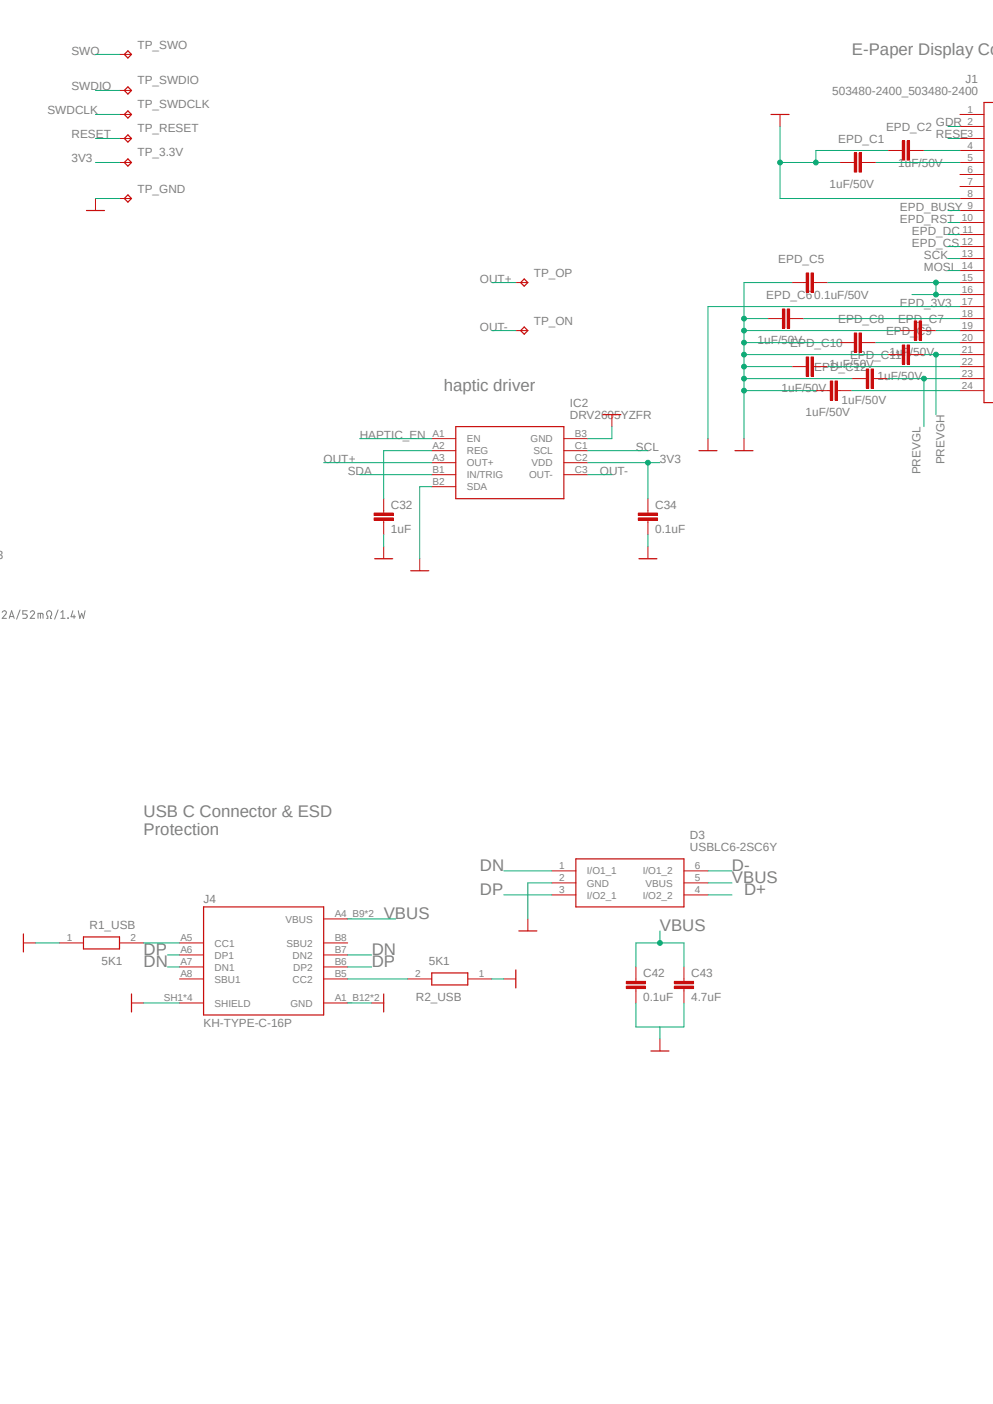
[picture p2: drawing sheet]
<svg xmlns="http://www.w3.org/2000/svg" width="210mm" height="297mm" viewBox="0 0 210 297" stroke-linecap="round" stroke-linejoin="round" font-family="sans-serif">
<path d="M102.1 -.1l-102.2 89.1M107.8 -.1l102.1 89.1" fill="none" stroke="#fff" stroke-width=".21"/>
<g fill="none" stroke="#808080" stroke-width=".21">
<path d="M.5 129.5a.44 .44 0 0 1 .6-.3 .44 .44 0 0 1 .1 .7l-.7 .9h.9M1.9 130.8l.6-1.6 .5 1.6M2.1 130.4h.8M4.2 129l-.7 2M5.8 129.2h-1v.7l.7 .1 .3 .3-.3 .5h-.7M6.4 129.5a.45 .45 0 0 1 .6-.3 .45 .45 0 0 1 .2 .7l-.8 .9h.9M8 130.8v-1h1l.1 1M8.6 129.8v1M9.9 130.8h.2v-.4a.62 .62 0 0 1-.2-1 .62 .62 0 0 1 1 0 .62 .62 0 0 1-.2 1v.4h.2M12.3 129l-.7 2M12.9 130.8h.9M12.9 129.5l.4-.3v1.6"/>
<path d="M14.4 130.7v.1zM15.4 129.2l-.4 1.3h1M15.7 130.1v.7M16.6 129.2l.3 1.6 .4-1 .4 1 .3-1.6"/>
</g>
<path d="M134.5 207.1v.5M134.5 209.1v.5" fill="none" stroke="#c90d0c" stroke-width=".21"/>
<path d="M132.5 208.6h4v.5h-4z" fill-rule="evenodd" fill="#c90d0c"/>
<path d="M132.5 208.6h4v.5h-4z" fill="none" stroke="#c90d0c" stroke-width=".21"/>
<path d="M132.5 207.6h4v.5h-4z" fill-rule="evenodd" fill="#c90d0c"/>
<path d="M132.5 207.6h4v.5h-4zM134.5 204.6v2.5M134.5 209.6v2.6M144.7 207.1v.5M144.7 209.1v.5" fill="none" stroke="#c90d0c" stroke-width=".21"/>
<path d="M142.6 208.6h4.1v.5h-4.1z" fill-rule="evenodd" fill="#c90d0c"/>
<path d="M142.6 208.6h4.1v.5h-4.1z" fill="none" stroke="#c90d0c" stroke-width=".21"/>
<path d="M142.6 207.6h4.1v.5h-4.1z" fill-rule="evenodd" fill="#c90d0c"/>
<g fill="none" stroke="#c90d0c" stroke-width=".21">
<path d="M25.3 11.5h2.5M25.3 19.1h2.5M25.3 24.2h2.5M25.3 29.3h2.5M25.3 34.4h2.5M20.2 42v2.5M25.3 42h2.5M91.3 92.8h5.1M91.3 95.3h5.1M91.3 97.9h5.1M119.3 92.8h5M119.3 95.3h5"/>
<path d="M119.3 97.9h5M81.2 108v.5M81.2 110.1v.5M91.3 100.4h5.1M91.3 103h5.1M119.3 100.4h5M142.6 207.6h4.1v.5h-4.1zM144.7 204.6v2.5M144.7 209.6v2.6"/>
</g>
<path d="M27.1 10.8l.7 .7-.7 .8-.8-.8zM27.1 18.4l.7 .7-.7 .8-.8-.8zM27.1 23.5l.7 .7-.7 .8-.8-.8zM27.1 28.5l.7 .8-.7 .8-.8-.8zM27.1 33.6l.7 .8-.7 .7-.8-.7zM18.3 44.5h3.8M27.1 41.2l.7 .8-.7 .8-.8-.8zM96.4 90.3h22.9v15.2h-22.9z" fill="none" stroke="#c90d0c" stroke-width=".25"/>
<path d="M79.1 109.6h4.1v.5h-4.1z" fill-rule="evenodd" fill="#c90d0c"/>
<path d="M79.1 109.6h4.1v.5h-4.1z" fill="none" stroke="#c90d0c" stroke-width=".21"/>
<path d="M79.1 108.5h4.1v.6h-4.1z" fill-rule="evenodd" fill="#c90d0c"/>
<path d="M79.1 108.5h4.1v.6h-4.1zM81.2 105.5v2.5M81.2 110.6v2.5M137 108v.5M137 110.1v.5" fill="none" stroke="#c90d0c" stroke-width=".21"/>
<path d="M135 109.6h4.1v.5h-4.1z" fill-rule="evenodd" fill="#c90d0c"/>
<path d="M135 109.6h4.1v.5h-4.1z" fill="none" stroke="#c90d0c" stroke-width=".21"/>
<path d="M135 108.5h4.1v.6h-4.1z" fill-rule="evenodd" fill="#c90d0c"/>
<g fill="none" stroke="#c90d0c" stroke-width=".21">
<path d="M203 24.2h5.1M203 26.8h5.1M203 29.3h5.1M203 31.8h5.1M203 34.4h5.1M203 36.9h5.1M203 39.5h5.1M109.1 59.8h2.5M170 59.8h.5M172 59.8h.6M203 59.8h5.1M203 42h5.1"/>
<path d="M203 44.5h5.1M203 47.1h5.1M203 49.6h5.1M203 52.2h5.1M203 54.7h5.1M203 57.2h5.1M109.1 69.9h2.5M203 69.9h5.1M203 62.3h5.1M203 64.9h5.1M203 67.4h5.1M203 72.5h5.1"/>
<path d="M203 75h5.1M203 77.6h5.1M129.4 87.7v2.6M203 80.1h5.1M203 82.6h5.1M81.2 115.7v2.5M88.8 118.2v2.5M135 108.5h4.1v.6h-4.1zM137 105.5v2.5M137 110.6v2.5M137 115.7v2.5"/>
</g>
<path d="M209.9 21.7h-1.8v63.5h1.8M110.9 59l.7 .8-.7 .7-.8-.7zM110.9 69.2l.7 .7-.7 .8-.8-.8zM127.5 87.7h3.8M79.2 118.2h3.9M135.1 118.2h3.8M86.9 120.7h3.8" fill="none" stroke="#c90d0c" stroke-width=".25"/>
<path d="M171.5 57.7h.5v4.1h-.5z" fill-rule="evenodd" fill="#c90d0c"/>
<path d="M171.5 57.7h.5v4.1h-.5z" fill="none" stroke="#c90d0c" stroke-width=".21"/>
<path d="M170.5 57.7h.5v4.1h-.5z" fill-rule="evenodd" fill="#c90d0c"/>
<path d="M190.3 31.8h.5M192.4 31.8h.5M167.5 59.8h2.5M170.5 57.7h.5v4.1h-.5zM172.6 59.8h2.5" fill="none" stroke="#c90d0c" stroke-width=".21"/>
<path d="M191.9 29.8h.5v4.1h-.5z" fill-rule="evenodd" fill="#c90d0c"/>
<path d="M191.9 29.8h.5v4.1h-.5z" fill="none" stroke="#c90d0c" stroke-width=".21"/>
<path d="M190.8 29.8h.5v4.1h-.5z" fill-rule="evenodd" fill="#c90d0c"/>
<path d="M180.2 34.4h.5M182.2 34.4h.5M187.8 31.8h2.5M190.8 29.8h.5v4.1h-.5zM192.9 31.8h2.5" fill="none" stroke="#c90d0c" stroke-width=".21"/>
<path d="M181.7 32.3h.5v4.1h-.5z" fill-rule="evenodd" fill="#c90d0c"/>
<path d="M181.7 32.3h.5v4.1h-.5z" fill="none" stroke="#c90d0c" stroke-width=".21"/>
<path d="M180.7 32.3h.5v4.1h-.5z" fill-rule="evenodd" fill="#c90d0c"/>
<path d="M165 24.2v2.6M177.6 34.4h2.6M180.7 32.3h.5v4.1h-.5zM182.7 34.4h2.6M165 67.4h.5M167 67.4h.5" fill="none" stroke="#c90d0c" stroke-width=".21"/>
<path d="M163.1 24.2h3.8" fill="none" stroke="#c90d0c" stroke-width=".25"/>
<path d="M166.5 65.4h.5v4h-.5z" fill-rule="evenodd" fill="#c90d0c"/>
<path d="M166.5 65.4h.5v4h-.5z" fill="none" stroke="#c90d0c" stroke-width=".21"/>
<path d="M165.5 65.4h.5v4h-.5z" fill-rule="evenodd" fill="#c90d0c"/>
<path d="M162.4 67.4h2.6M165.5 65.4h.5v4h-.5zM167.5 67.4h2.5M192.9 69.9h.5M194.9 69.9h.5M149.7 92.8v2.5M157.4 92.8v2.5" fill="none" stroke="#c90d0c" stroke-width=".21"/>
<path d="M147.8 95.3h3.8M155.4 95.3h3.9" fill="none" stroke="#c90d0c" stroke-width=".25"/>
<path d="M194.4 67.9h.5v4.1h-.5z" fill-rule="evenodd" fill="#c90d0c"/>
<path d="M194.4 67.9h.5v4.1h-.5z" fill="none" stroke="#c90d0c" stroke-width=".21"/>
<path d="M193.4 67.9h.5v4.1h-.5z" fill-rule="evenodd" fill="#c90d0c"/>
<path d="M180.2 72.5h.5M182.2 72.5h.5M190.3 69.9h2.6M193.4 67.9h.5v4.1h-.5zM195.4 69.9h2.6" fill="none" stroke="#c90d0c" stroke-width=".21"/>
<path d="M181.7 70.4h.5v4.1h-.5z" fill-rule="evenodd" fill="#c90d0c"/>
<path d="M181.7 70.4h.5v4.1h-.5z" fill="none" stroke="#c90d0c" stroke-width=".21"/>
<path d="M180.7 70.4h.5v4.1h-.5z" fill-rule="evenodd" fill="#c90d0c"/>
<path d="M177.6 72.5h2.6M180.7 70.4h.5v4.1h-.5zM182.7 72.5h2.6M190.3 75h.5M192.4 75h.5" fill="none" stroke="#c90d0c" stroke-width=".21"/>
<path d="M191.9 73h.5v4h-.5z" fill-rule="evenodd" fill="#c90d0c"/>
<path d="M191.9 73h.5v4h-.5z" fill="none" stroke="#c90d0c" stroke-width=".21"/>
<path d="M190.8 73h.5v4h-.5z" fill-rule="evenodd" fill="#c90d0c"/>
<path d="M170 77.6h.5M172 77.6h.6M187.8 75h2.5M190.8 73h.5v4h-.5zM192.9 75h2.5" fill="none" stroke="#c90d0c" stroke-width=".21"/>
<path d="M171.5 75.5h.5v4.1h-.5z" fill-rule="evenodd" fill="#c90d0c"/>
<path d="M171.5 75.5h.5v4.1h-.5z" fill="none" stroke="#c90d0c" stroke-width=".21"/>
<path d="M170.5 75.5h.5v4.1h-.5z" fill-rule="evenodd" fill="#c90d0c"/>
<path d="M167.5 77.6h2.5M170.5 75.5h.5v4.1h-.5zM172.6 77.6h2.5M182.7 80.1h.5M184.7 80.1h.6" fill="none" stroke="#c90d0c" stroke-width=".21"/>
<path d="M184.2 78.1h.5v4h-.5z" fill-rule="evenodd" fill="#c90d0c"/>
<path d="M184.2 78.1h.5v4h-.5z" fill="none" stroke="#c90d0c" stroke-width=".21"/>
<path d="M183.2 78.1h.5v4h-.5z" fill-rule="evenodd" fill="#c90d0c"/>
<path d="M183.2 78.1h.5v4h-.5zM175.1 82.6h.5M177.1 82.6h.5M180.2 80.1h2.5M185.3 80.1h2.5" fill="none" stroke="#c90d0c" stroke-width=".21"/>
<path d="M176.6 80.6h.5v4.1h-.5z" fill-rule="evenodd" fill="#c90d0c"/>
<path d="M176.6 80.6h.5v4.1h-.5z" fill="none" stroke="#c90d0c" stroke-width=".21"/>
<path d="M175.6 80.6h.5v4.1h-.5z" fill-rule="evenodd" fill="#c90d0c"/>
<g fill="none" stroke="#c90d0c" stroke-width=".21">
<path d="M172.6 82.6h2.5M175.6 80.6h.5v4.1h-.5zM177.6 82.6h2.6M5 199.5h2.5M12.6 199.5h5.1M25.3 199.5h5.1M38 199.5h5.1M68.5 199.5h5M68.5 194.4h5M111.6 194.4v2.5M116.7 184.2h5.1M116.7 186.8h5.1"/>
<path d="M116.7 189.3h5.1M144.7 184.2h5M144.7 186.8h5M144.7 189.3h5M27.8 212.2h2.6M38 202h5.1M38 207.1h5.1M38 204.6h5.1M38 212.2h5.1M68.5 202h5M68.5 207.1h5M68.5 204.6h5"/>
<path d="M68.5 212.2h5M78.6 212.2h2.6M86.2 207.1h5.1M98.9 207.1h5.1M106.6 207.1h2.5M139.6 219.8v2.5"/>
</g>
<path d="M5 197.6v3.8M17.7 198.2h7.6v2.5h-7.6zM43.1 191.9h25.4v22.8h-25.4zM109.7 196.9h3.8M121.8 181.7h22.9v10.2h-22.9zM27.8 210.3v3.8M81.2 210.3v3.8M91.3 205.8h7.6v2.6h-7.6zM109.1 205.2v3.8M137.7 222.3h3.8" fill="none" stroke="#c90d0c" stroke-width=".25"/>
<path d="M165 34.4h12.6M187.8 31.8h-15.2v2.6M20.2 42h5.1M129.4 90.3v2.5h-5.1M81.2 113.1v2.6M91.3 103h-2.5v15.2M137 113.1v2.6" fill="none" stroke="#0dab76" stroke-width=".21"/>
<circle cx="172.5" cy="34.4" r=".51" fill="#0dab76"/>
<g fill="none" stroke="#0dab76" stroke-width=".21">
<path d="M165 26.8v15.2h38"/>
<circle cx="172.5" cy="34.4" r=".51"/>
</g>
<circle cx="165" cy="34.4" r=".51" fill="#0dab76"/>
<g fill="none" stroke="#0dab76" stroke-width=".21">
<path d="M167.5 59.8h-10.1v33M157.4 67.4h5"/>
<circle cx="165" cy="34.4" r=".51"/>
</g>
<circle cx="157.3" cy="67.4" r=".51" fill="#0dab76"/>
<g fill="none" stroke="#0dab76" stroke-width=".21">
<path d="M157.4 69.9h32.9"/>
<circle cx="157.3" cy="67.4" r=".51"/>
</g>
<circle cx="157.3" cy="69.9" r=".51" fill="#0dab76"/>
<g fill="none" stroke="#0dab76" stroke-width=".21">
<path d="M157.4 72.5h20.2"/>
<circle cx="157.3" cy="69.9" r=".51"/>
</g>
<circle cx="157.3" cy="72.5" r=".51" fill="#0dab76"/>
<g fill="none" stroke="#0dab76" stroke-width=".21">
<path d="M157.4 75h30.4"/>
<circle cx="157.3" cy="72.5" r=".51"/>
</g>
<circle cx="157.3" cy="75" r=".51" fill="#0dab76"/>
<g fill="none" stroke="#0dab76" stroke-width=".21">
<path d="M157.4 77.6h10.1"/>
<circle cx="157.3" cy="75" r=".51"/>
</g>
<circle cx="157.3" cy="77.6" r=".51" fill="#0dab76"/>
<g fill="none" stroke="#0dab76" stroke-width=".21">
<path d="M157.4 80.1h22.8"/>
<circle cx="157.3" cy="77.6" r=".51"/>
</g>
<circle cx="157.3" cy="80.1" r=".51" fill="#0dab76"/>
<g fill="none" stroke="#0dab76" stroke-width=".21">
<path d="M157.4 82.6h15.2"/>
<circle cx="157.3" cy="80.1" r=".51"/>
</g>
<circle cx="157.3" cy="82.6" r=".51" fill="#0dab76"/>
<g fill="none" stroke="#0dab76" stroke-width=".21">
<path d="M203 64.9h-53.3v27.9M7.5 199.5h5.1M73.5 194.4h10.2M116.7 186.8h-5.1v7.6M149.7 186.8h5.1M30.4 212.2h7.6M73.5 212.2h5.1M104 207.1h2.6M134.5 204.6v-5.1h10.2v5.1M134.5 212.2v5.1h10.2v-5.1M139.6 217.3v2.5"/>
<circle cx="157.3" cy="82.6" r=".51"/>
</g>
<circle cx="139.6" cy="199.5" r=".51" fill="#0dab76"/>
<g fill="none" stroke="#0dab76" stroke-width=".21">
<path d="M20.2 34.4h5.1M124.3 95.3h12.7M124.3 97.9h12.7v7.6M76.1 100.4h15.2M139.6 196.9v2.6"/>
<circle cx="139.6" cy="199.5" r=".51"/>
</g>
<circle cx="137" cy="97.9" r=".51" fill="#0dab76"/>
<g fill="none" stroke="#0dab76" stroke-width=".21">
<path d="M20.2 11.5h5.1M20.2 19.1h5.1M20.2 29.3h5.1M20.2 24.2h5.1M200.5 47.1h2.5M200.5 49.6h2.5M200.5 44.5h2.5M200.5 52.2h2.5M200.5 57.2h2.5M200.5 54.7h2.5M195.4 75h7.6M76.1 92.8h15.2"/>
<path d="M137 97.9h2.6M149.7 184.2h5.1M149.7 189.3h5.1"/>
<circle cx="137" cy="97.9" r=".51"/>
</g>
<circle cx="197.9" cy="75" r=".51" fill="#0dab76"/>
<g fill="none" stroke="#0dab76" stroke-width=".21">
<path d="M198 75v12.7M187.8 80.1h15.2"/>
<circle cx="197.9" cy="75" r=".51"/>
</g>
<circle cx="195.4" cy="80.1" r=".51" fill="#0dab76"/>
<g fill="none" stroke="#0dab76" stroke-width=".21">
<path d="M175.1 59.8h27.9M198 59.8v2.5h5M195.4 80.1v10.2"/>
<circle cx="195.4" cy="80.1" r=".51"/>
</g>
<circle cx="197.9" cy="59.8" r=".51" fill="#0dab76"/>
<g fill="none" stroke="#0dab76" stroke-width=".21">
<path d="M192.9 62.3h5.1"/>
<circle cx="197.9" cy="59.8" r=".51"/>
</g>
<circle cx="197.9" cy="62.3" r=".51" fill="#0dab76"/>
<g fill="none" stroke="#0dab76" stroke-width=".21">
<path d="M185.3 34.4h17.7M195.4 31.8h7.6M200.5 26.8h2.5M200.5 29.3h2.5M104 59.8h5.1M104 69.9h5.1M170 67.4h33M175.1 77.6h27.9M185.3 72.5h17.7M198 69.9h5M68.5 97.9h22.8M91.3 95.3h-10.1v10.2"/>
<path d="M180.2 82.6h22.8M124.3 100.4h5.1M30.4 199.5h7.6M106.6 184.2h10.1M106.6 189.3h10.1M35.4 204.6h2.6M35.4 202h2.6M73.5 204.6h5.1M73.5 202h5.1M73.5 207.1h12.7"/>
<circle cx="197.9" cy="62.3" r=".51"/>
</g>
<g font-size="3.6" fill="#808080">
<text x="180.2" y="11.6">E-Paper Display Co</text>
<text x="93.9" y="82.6">haptic driver</text>
<text x="30.4" y="172.8">USB C Connector &amp; ESD</text>
<text x="30.4" y="176.6">Protection</text>
<text x="101.5" y="184.2">DN</text>
<text x="154.8" y="184.2">D-</text>
<text x="101.5" y="189.3">DP</text>
<text x="154.8" y="186.8">VBUS</text>
<text x="157.4" y="189.3">D+</text>
<text x="81.2" y="194.4">VBUS</text>
<text x="139.6" y="196.9">VBUS</text>
<text x="30.4" y="202">DP</text>
<text x="78.6" y="202">DN</text>
<text x="30.4" y="204.6">DN</text>
<text x="78.6" y="204.6">DP</text>
</g>
<g font-size="2.5" fill="#808080">
<text x="15.1" y="11.6">SWO</text>
<text x="29.1" y="10.3">TP_SWO</text>
<text x="29.1" y="17.9">TP_SWDIO</text>
<text x="204.2" y="17.5">J1</text>
<text x="15.1" y="19.1">SWDIO</text>
<text x="29.1" y="22.9">TP_SWDCLK</text>
<text x="176" y="20">503480-2400_503480-2400</text>
<text x="10" y="24.2">SWDCLK</text>
<text x="15.1" y="29.3">RESET</text>
<text x="29.1" y="28">TP_RESET</text>
<text x="187.4" y="27.8">EPD_C2</text>
<text x="198" y="26.8">GDR</text>
<text x="198" y="29.3">RESE</text>
<text x="15.1" y="34.4">3V3</text>
<text x="29.1" y="33.1">TP_3.3V</text>
<text x="177.3" y="30.3">EPD_C1</text>
<text x="190" y="35.4">1uF/50V</text>
<text x="29.1" y="40.7">TP_GND</text>
<text x="175.4" y="39.7">1uF/50V</text>
<text x="190.3" y="47.1">EPD_RST</text>
<text x="190.3" y="44.5">EPD_BUSY</text>
<text x="192.9" y="49.6">EPD_DC</text>
<text x="192.9" y="52.2">EPD_CS</text>
<text x="101.5" y="59.8">OUT+</text>
<text x="112.9" y="58.5">TP_OP</text>
<text x="164.6" y="55.7">EPD_C5</text>
<text x="195.4" y="57.2">MOSI</text>
<text x="195.4" y="54.7">SCK</text>
<text x="162.1" y="63.3">EPD_C6</text>
<text x="172.2" y="63.3">0.1uF/50V</text>
<text x="190.3" y="64.9">EPD_3V3</text>
<text x="101.5" y="69.9">OUT-</text>
<text x="112.9" y="68.7">TP_ON</text>
<text x="177.3" y="68.4">EPD_C8</text>
<text x="187.4" y="71">EPD_C9</text>
<text x="190" y="68.4">EPD_C7</text>
<text x="160.2" y="72.7">1uF/50V</text>
<text x="167.1" y="73.5">EPD_C10</text>
<text x="175.4" y="77.8">1uF/50V</text>
<text x="179.8" y="76">EPD_C11</text>
<text x="188.1" y="75.3">1uF/50V</text>
<text x="165.3" y="82.9">1uF/50V</text>
<text x="172.2" y="78.6">EPD_C12</text>
<text x="185.6" y="80.3">1uF/50V</text>
<text x="120.5" y="88.6">DRV2605YZFR</text>
<text x="120.5" y="86.1">IC2</text>
<text x="170.4" y="88">1uF/50V</text>
<text x="178" y="85.4">1uF/50V</text>
<text x="76.1" y="92.8">HAPTIC_EN</text>
<text x="134.5" y="95.3">SCL</text>
<text x="68.5" y="97.9">OUT+</text>
<text x="73.5" y="100.4">SDA</text>
<text x="126.9" y="100.4">OUT-</text>
<text x="139.6" y="97.9">3V3</text>
<text x="194.7" y="100.4" transform="rotate(-90 194.7 100.4)">PREVGL</text>
<text x="199.7" y="98.3" transform="rotate(-90 199.7 98.3)">PREVGH</text>
<text x="82.7" y="107.7">C32</text>
<text x="138.6" y="107.7">C34</text>
<text x="82.7" y="112.7">1uF</text>
<text x="138.6" y="112.7">0.1uF</text>
<text x="-.7" y="118.2">3</text>
<text x="145.9" y="177.5">D3</text>
<text x="145.9" y="180">USBLC6-2SC6Y</text>
<text x="43.1" y="191.1">J4</text>
<text x="18.9" y="196.6">R1_USB</text>
<text x="21.5" y="204.2">5K1</text>
<text x="90.7" y="204.2">5K1</text>
<text x="136" y="206.7">C42</text>
<text x="146.2" y="206.7">C43</text>
<text x="87.9" y="211.8">R2_USB</text>
<text x="136" y="211.8">0.1uF</text>
<text x="146.2" y="211.8">4.7uF</text>
<text x="43.1" y="217.3">KH-TYPE-C-16P</text>
</g>
<g font-size="2.1" fill="#808080">
<text x="204.6" y="23.9">1</text>
<text x="204.6" y="26.4">2</text>
<text x="204.6" y="29">3</text>
<text x="204.6" y="31.5">4</text>
<text x="204.6" y="34">5</text>
<text x="204.6" y="36.6">6</text>
<text x="204.6" y="39.1">7</text>
<text x="204.6" y="41.7">8</text>
<text x="203.4" y="46.7">10</text>
<text x="204.6" y="44.2">9</text>
<text x="203.4" y="51.8">12</text>
<text x="203.6" y="49.3">11</text>
<text x="203.4" y="54.4">13</text>
<text x="203.4" y="56.9">14</text>
<text x="203.4" y="59.4">15</text>
<text x="203.4" y="62">16</text>
<text x="203.4" y="64.5">17</text>
<text x="203.4" y="67.1">18</text>
<text x="203.4" y="69.6">19</text>
<text x="203.4" y="72.1">20</text>
<text x="203.4" y="74.7">21</text>
<text x="203.4" y="77.2">22</text>
<text x="203.4" y="79.8">23</text>
<text x="203.4" y="82.3">24</text>
<text x="91.5" y="92.5">A1</text>
<text x="91.5" y="95">A2</text>
<text x="98.7" y="93.6">EN</text>
<text x="112.2" y="93.6">GND</text>
<text x="121.6" y="92.5">B3</text>
<text x="121.6" y="95">C1</text>
<text x="91.5" y="97.5">A3</text>
<text x="91.5" y="100.1">B1</text>
<text x="98.7" y="96.1">REG</text>
<text x="98.7" y="98.6">OUT+</text>
<text x="98.7" y="101.2">IN/TRIG</text>
<text x="111.9" y="101.2">OUT-</text>
<text x="112.4" y="98.6">VDD</text>
<text x="112.8" y="96.1">SCL</text>
<text x="121.6" y="97.5">C2</text>
<text x="121.6" y="100.1">C3</text>
<text x="91.5" y="102.6">B2</text>
<text x="98.7" y="103.7">SDA</text>
<text x="118.3" y="183.9">1</text>
<text x="124.1" y="185">I/O1_1</text>
<text x="135.9" y="185">I/O1_2</text>
<text x="147" y="183.9">6</text>
<text x="118.3" y="186.4">2</text>
<text x="118.3" y="188.9">3</text>
<text x="124.1" y="187.5">GND</text>
<text x="124.1" y="190.1">I/O2_1</text>
<text x="135.9" y="190.1">I/O2_2</text>
<text x="136.5" y="187.5">VBUS</text>
<text x="147" y="186.4">5</text>
<text x="147" y="188.9">4</text>
<text x="60.4" y="195.2">VBUS</text>
<text x="70.8" y="194">A4_B9*2</text>
<text x="14.1" y="199.1">1</text>
<text x="27.6" y="199.1">2</text>
<text x="38.1" y="201.6">A6</text>
<text x="38.1" y="199.1">A5</text>
<text x="45.4" y="202.8">DP1</text>
<text x="45.4" y="200.2">CC1</text>
<text x="60.6" y="200.2">SBU2</text>
<text x="61.9" y="202.8">DN2</text>
<text x="70.8" y="199.1">B8</text>
<text x="70.8" y="201.6">B7</text>
<text x="38.1" y="206.7">A8</text>
<text x="38.1" y="204.2">A7</text>
<text x="45.4" y="207.9">SBU1</text>
<text x="45.4" y="205.3">DN1</text>
<text x="61.9" y="207.9">CC2</text>
<text x="62" y="205.3">DP2</text>
<text x="70.8" y="204.2">B6</text>
<text x="70.8" y="206.7">B5</text>
<text x="87.8" y="206.7">2</text>
<text x="101.3" y="206.7">1</text>
<text x="34.6" y="211.8">SH1*4</text>
<text x="45.4" y="212.9">SHIELD</text>
<text x="61.4" y="212.9">GND</text>
<text x="70.8" y="211.8">A1_B12*2</text>
</g>
</svg>
